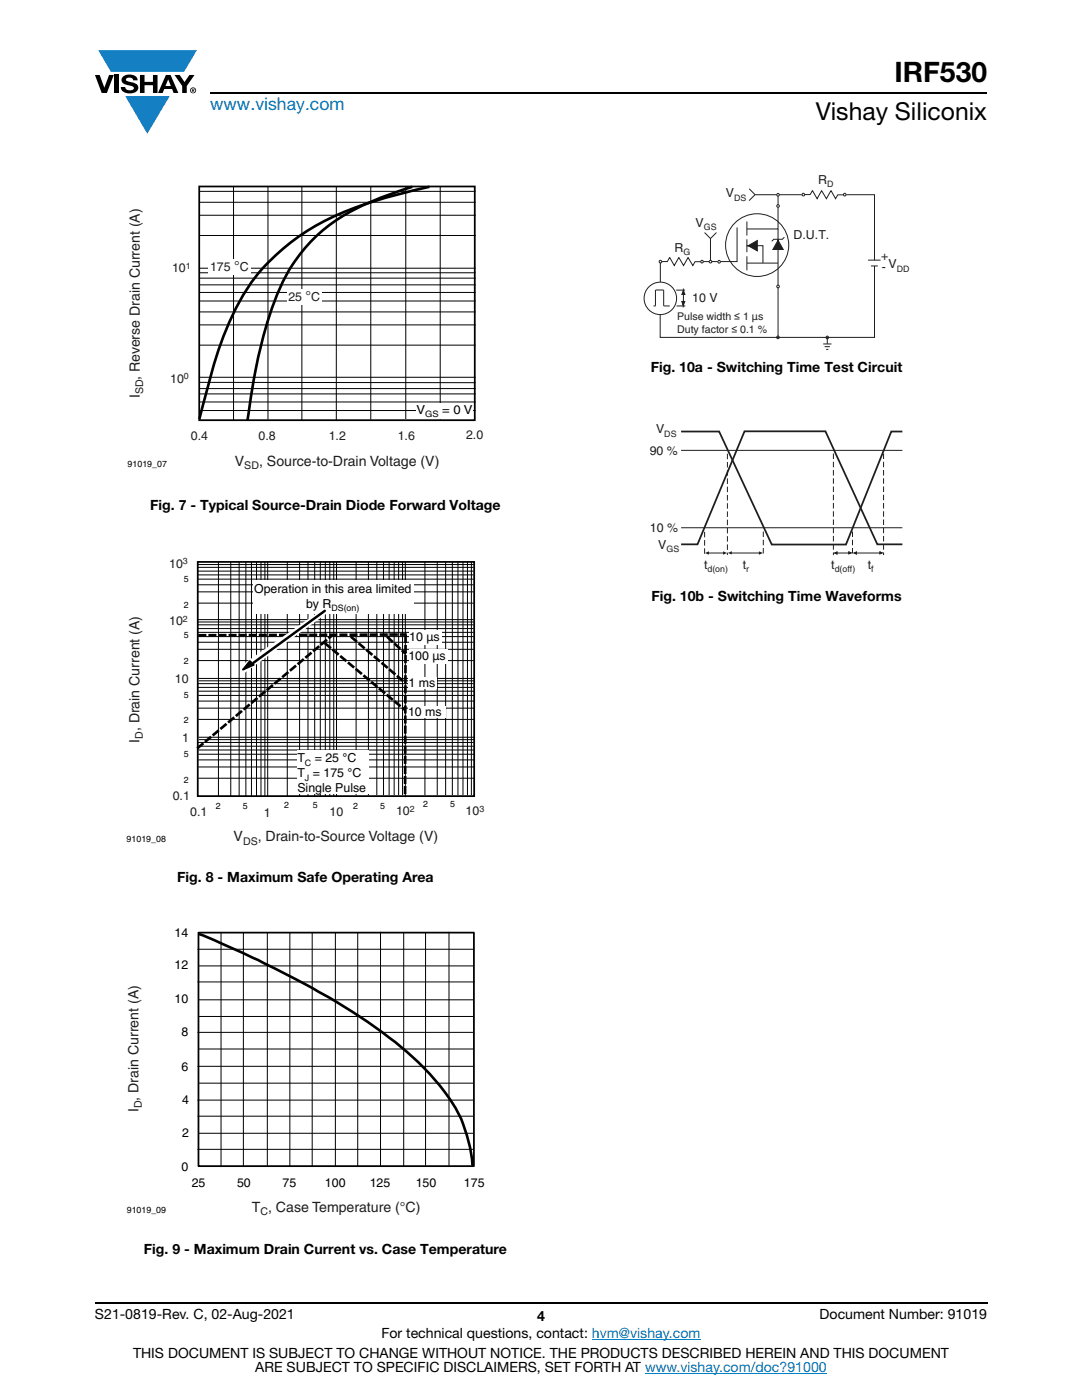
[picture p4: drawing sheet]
<svg xmlns="http://www.w3.org/2000/svg" width="216mm" height="279mm" viewBox="0 0 216 279" stroke-linecap="round" stroke-linejoin="round" font-family="sans-serif">
<g fill="#147fc3">
<path d="M19.6 10h19.7l-2.6 4.3h-1.1h-13.5z"/>
<path d="M25 19.2h8.9l-4.5 7.5z"/>
</g>
<g fill="#000">
<path d="M18.9 15h1l.9 2.5 1-2.5h.9l-1.4 3.6h-1zM22.9 15h.9v3.6h-.9zM24.6 15.3a2.1 2.1 0 0 1 2.8 .3l.1 .4h-.9a.79 .79 0 0 0-.7-.5 .79 .79 0 0 0-.8 .4l.3 .3 1 .2a1.08 1.08 0 0 1 1.2 1 1.08 1.08 0 0 1-1.1 1.2 1.73 1.73 0 0 1-2.4-1.2h.9a.96 .96 0 0 0 .8 .6 .96 .96 0 0 0 .9-.4 1.31 1.31 0 0 0-1.2-.6 1.03 1.03 0 0 1-1.1-.6 1.03 1.03 0 0 1 .2-1.1zM27.9 15h.9v1.3h1.7v-1.3h.9v3.6h-.9v-1.6h-1.7v1.6h-.9zM34.8 15h1.1l.9 1.4 1-1.4h1l-1.5 2.2v1.4h-.9v-1.4z"/>
<path d="M33.6 15.9l.5 1.3h-1.1zM33.1 15l-1.6 3.6h1l.3-.8h1.5l.3 .8h1l-1.6-3.6z"/>
<path d="M38.4 17.8h.2v.2h-.2zM38.3 17.7v.7h.1v-.3l.4 .3-.2-.3 .2-.2-.1-.2z"/>
<path d="M38.1 18a.46 .46 0 0 1 .9 0 .46 .46 0 0 1-.9 0zM37.9 18a.6 .6 0 0 0 1.2 0 .6 .6 0 0 0-1.2 0z"/>
</g>
<path d="M42 18.6h155M18.9 260h178.1" fill="none" stroke="#000" stroke-width=".36"/>
<path d="M118.1 267.3h21.7M128.7 274h36.3" fill="none" stroke="#007ec4" stroke-width=".2"/>
<path d="M39.8 37.2h54.9v46.7h-54.9z" fill="none" stroke="#000" stroke-width=".35"/>
<g fill="none" stroke="#000" stroke-width=".2">
<path d="M39.9 38.2h55M46.6 37.2v46.7M53.5 37.2v46.5M60.2 37.2v46.7M67.1 37.2v46.6M74 37.2v46.5M81 37.2v46.4M87.8 37.1v46.7M39.7 53.5h55.2M39.8 47h55.1M39.8 56.9h55.1M39.8 43h55.1"/>
<path d="M39.8 54.4h55.1M39.9 55.5h55M39.9 58.4h55M39.9 40.4h55M39.7 64.8h55.2M39.7 75.3h55.2M39.7 78.6h55.2M39.8 76.3l55.1 .1M39.8 77.6h55.1M39.9 60.1h55M39.9 62.3h55M39.9 68.9h55"/>
<path d="M39.8 80.2h55.1M39.8 81.9h55.1"/>
</g>
<path d="M82.3 37.3a51.3 51.3 0 0 0-17.7 8.6 33.8 33.8 0 0 0-10.5 16.2 122 122 0 0 0-4.7 21.9M85.7 37.3a83.4 83.4 0 0 0-22.3 7.5 39.2 39.2 0 0 0-18 20.4 141.4 141.4 0 0 0-5.3 17.3l-.3 1.1" fill="none" stroke="#000" stroke-width=".53"/>
<g fill="#fff">
<path d="M57.2 57.7h6.9v3.1h-6.9z"/>
<path d="M41.6 51.9h8.5v3h-8.5z"/>
<path d="M83.1 80.4h11.3v3.1h-11.3z"/>
</g>
<g fill="none" stroke="#000" stroke-width=".2">
<path d="M39.5 112.7h55M39.5 113.2h55M39.5 114h55M39.5 114.7h55M39.5 115.6h55M39.5 116.7h55M39.5 118.1h55M43.6 112.1v46.9M46 112.1v46.9M47.7 112.1v46.9M49.1 112.1v46.9M50.2 112.1v46.9"/>
<path d="M51.2 112.1v46.9M52.1 112.1v46.9M52.9 112.1v46.9M53.4 112.1v46.9M57.3 112.1v46.9M59.8 112.1v46.9M61.5 112.1v46.9M62.8 112.1v46.9M63.9 112.1v46.9M64.9 112.1v46.9M65.8 112.1v46.9M66.6 112.1v46.9"/>
<path d="M67.1 112.1v46.9M71.1 112.1v46.6M73.5 112.1v46.6M75.2 112.1v46.6M76.5 112.1v46.6M77.6 112.1v46.6M78.6 112.1v46.6M79.5 112.1v46.6M80.3 112.1v46.6M80.9 112v47.1M84.8 112.1v46.6M87.2 112.1v46.6"/>
<path d="M88.9 112.1v46.6M90.3 112.1v46.6M91.4 112.1v46.6M92.4 112.1v46.6M93.3 112.1v46.6M94.1 112.1v46.6M39.5 137.2h55M39.5 136.4h55M39.5 124.1h55M39.5 124.7h55M39.5 125.4h55M39.5 126.2h55"/>
<path d="M39.5 127h55M39.5 128.2h55M39.5 129.6h55M39.5 131.8h55M39.5 123.7h55M39.5 120.4h55M39.6 137.9h55M39.6 138.8h55M39.6 139.9h55M39.6 135.4h55M39.7 135.9h55M39.5 148.9h55"/>
<path d="M39.5 148.2h55M39.6 141.3h55M39.6 143.6h55M39.6 149.7h55M39.6 150.5h55M39.6 151.7h55M39.6 153.1h55M39.6 155.3h55M39.6 147.1h55M39.7 147.6h55"/>
</g>
<path d="M39.5 112.1h55.1v46.8h-55.1z" fill="none" stroke="#000" stroke-width=".35"/>
<path d="M39.6 126.8l41.6-.2M64.8 128.3l15.9 13.3M70 127.1l10.7 9.1M77.2 127.1l3.8 3.4M80.9 126.7l-.1 31.9M39.3 149.4l27-22.6" fill="none" stroke="#000" stroke-width=".53" stroke-dasharray="1.6 .4" stroke-linecap="butt"/>
<g fill="#fff">
<path d="M81.7 125.7h6.4v2.9h-6.4z"/>
<path d="M81.6 129.5h7.6v2.9h-7.6z"/>
<path d="M81.5 135.1h5.8v2.3h-5.8z"/>
<path d="M81.4 140.9h7.4v2.3h-7.4z"/>
<path d="M50.5 115.9h32v6.7h-32z"/>
</g>
<path d="M48.7 132.4l15.8-10.9 1 .7-17.1 12.3z" fill="#fff"/>
<path d="M49.9 131.9l.7 .8-2.1 .9z" fill="#000"/>
<path d="M49.9 131.9l.7 .8-2.1 .9z" fill="none" stroke="#000" stroke-width=".36"/>
<path d="M64.8 121.9l-14.2 10.4" fill="none" stroke="#000" stroke-width=".49"/>
<path d="M59.3 149.6h14.2v8.8h-14.2z" fill="#fff"/>
<g fill="none" stroke="#000" stroke-width=".2">
<path d="M39.5 189.4h55.1M39.5 196h55.1M39.6 192.8h54.8M39.6 199.5h54.9M44.1 186.2v46.5M48.6 186.2v46.5M53.3 186.2v46.4M57.8 186.2v46.5M62.3 186.2v46.5M66.9 186.2v46.5M71.4 186.2v46.5M75.9 186v46.6"/>
<path d="M80.6 186.2v46.5M84.9 186.2v46.4M89.6 186v46.6M39.5 219.6h54.8M39.5 212.8h54.8M39.5 206h54.8M39.6 202.9h54.9M39.8 216.2h54.7M39.8 209.4h54.7M39.5 222.8h54.8M39.5 229.4h54.8M39.6 226.2h54.7"/>
</g>
<path d="M39.6 186.1h55v46.6h-55z" fill="none" stroke="#000" stroke-width=".35"/>
<path d="M39.9 186.5a201.2 201.2 0 0 1 32.9 17.1 62.7 62.7 0 0 1 17 15.8 28 28 0 0 1 4.5 13.1" fill="none" stroke="#000" stroke-width=".53"/>
<g fill="none" stroke="#211e1e" stroke-width=".2">
<path d="M132.1 52.2h1.1l.4-.8 .9 1.6 1-1.6 .9 1.6 .9-1.6 .9 1.6 .5-.8h1.1M147.1 45.4v6.8h-3.2M149 52.5h6.2M149 49h3.2v3.5M149 44.2v2.8M149 47.8v2.5M149 51.1v2.8M155.2 41.4v4.3h-6.2"/>
<circle cx="155.2" cy="38.9" r=".26"/>
<circle cx="131.8" cy="52.2" r=".26"/>
<circle cx="140.1" cy="52.2" r=".26"/>
<circle cx="141.8" cy="52.2" r=".26"/>
<circle cx="143.5" cy="52.2" r=".26"/>
<circle cx="151.1" cy="48.9" r="6.3"/>
</g>
<path d="M149.3 49l1.8-1v1z" fill="#211e1e"/>
<path d="M149.3 49l1.8-1v1z" fill="none" stroke="#211e1e" stroke-width=".2"/>
<path d="M149.3 49h1.8v1.1z" fill="#211e1e"/>
<path d="M149.3 49h1.8v1.1z" fill="none" stroke="#211e1e" stroke-width=".2"/>
<path d="M155.3 48l1 1.8h-1z" fill="#211e1e"/>
<path d="M155.3 48l1 1.8h-1z" fill="none" stroke="#211e1e" stroke-width=".2"/>
<path d="M155.3 48v1.8h-1.1z" fill="#211e1e"/>
<g fill="none" stroke="#211e1e" stroke-width=".2">
<path d="M155.3 39.1v1.7M155.5 38.9h4.5M160.6 38.8h1.1l.4-.7 .9 1.6 .9-1.6 1 1.6 .9-1.6 .9 1.6 .5-.8h1M168.9 38.9h5.6v13M132.4 57.9h-1.6v3.2h-.4M132.4 57.9v3.2h1.2M136.4 58.4v2.2M155.3 48v1.8h-1.1zM155.3 57.4v9.9M156.5 47.3l-.4 .5h-1.7l-.4 .4M173.2 51.9h2.5M173.8 53.1h1.4"/>
<path d="M174.5 53.1v14.2h-42.8v-4.5M164.3 68.6h1.6M164.5 69.2h1.1M164.9 69.7h.4M165.1 67.4v1.2"/>
<circle cx="160.3" cy="38.8" r=".26"/>
<circle cx="168.5" cy="38.8" r=".26"/>
<circle cx="131.8" cy="59.5" r="3.2"/>
<circle cx="155.3" cy="57.2" r=".26"/>
<circle cx="155.3" cy="41.1" r=".26"/>
</g>
<path d="M136.4 58v.8h-.3z" fill="#211e1e"/>
<path d="M136.4 58v.8h-.3z" fill="none" stroke="#211e1e" stroke-width=".2"/>
<path d="M136.4 58l.3 .8h-.3z" fill="#211e1e"/>
<path d="M136.4 58l.3 .8h-.3z" fill="none" stroke="#211e1e" stroke-width=".2"/>
<path d="M136 60.2h.3v.8z" fill="#211e1e"/>
<path d="M136 60.2h.3v.8z" fill="none" stroke="#211e1e" stroke-width=".2"/>
<path d="M136.3 60.2h.4l-.4 .8z" fill="#211e1e"/>
<g fill="none" stroke="#211e1e" stroke-width=".2">
<path d="M149.5 37.7l1.2 1.2M155 38.9h-4.4l-1.1 1.1M131.8 52.5v3.8M134.9 57.9h1.8M140.3 52.2h1.2M140.6 46.4l1.2 1.2v4.3M142 52.2h1.2M143 46.4l-1.2 1.2M155.2 45.7v11.2M135 61.1h1.7M136.3 60.2h.4l-.4 .8z"/>
<circle cx="155.2" cy="67.3" r=".26"/>
<circle cx="165.1" cy="67.4" r=".26"/>
</g>
<path d="M135.9 86.1h7.6l10.5 22.6h14.8l9-22.6h2.3M135.9 108.6h3.3l9.4-22.5h16.1l10.4 22.5h5" fill="none" stroke="#201d1e" stroke-width=".35"/>
<path d="M135.9 89.9h44.2M135.9 105.3h44.2" fill="none" stroke="#201d1e" stroke-width=".2"/>
<path d="M140.6 106.1v4.6" fill="none" stroke="#201d1e" stroke-width=".2" stroke-dasharray="1.1 .5" stroke-linecap="butt"/>
<g fill="#201d1e">
<path d="M170.2 110.4h.8v.3z"/>
<path d="M170.2 110.4l.8-.4v.4z"/>
<path d="M166.3 110.4h.8v.3z"/>
<path d="M166.3 110.4l.8-.4v.4z"/>
<path d="M169.3 110.3h.8l-.8 .4z"/>
<path d="M169.3 110l.8 .3h-.8z"/>
<path d="M175.5 110.3h.8l-.8 .4z"/>
<path d="M175.5 110l.8 .3h-.8z"/>
</g>
<path d="M145.1 90.6v20.2M166.3 90.5v20.3M176.3 90.5v20.3M152.3 106.1v4.6M170.1 106.1v4.6" fill="none" stroke="#201d1e" stroke-width=".2" stroke-dasharray="1.1 .5" stroke-linecap="butt"/>
<path d="M141.1 110.4h3.2M145.6 110.4h6.2M166.8 110.4h2.9M171 110.4h4.9" fill="none" stroke="#201d1e" stroke-width=".2"/>
<g fill="#201d1e">
<path d="M170.2 110.4h.8v.3z"/>
<path d="M170.2 110.4l.8-.4v.4z"/>
<path d="M166.3 110.4h.8v.3z"/>
<path d="M166.3 110.4l.8-.4v.4z"/>
<path d="M169.3 110.3h.8l-.8 .4z"/>
<path d="M169.3 110l.8 .3h-.8z"/>
<path d="M175.5 110.3h.8l-.8 .4z"/>
<path d="M175.5 110l.8 .3h-.8z"/>
<path d="M145.2 110.3h.8v.4z"/>
<path d="M145.2 110.3l.8-.3v.3z"/>
<path d="M140.7 110.4h.8v.3z"/>
<path d="M140.7 110.4l.8-.4v.4z"/>
<path d="M144.3 110.4h.8l-.8 .3z"/>
<path d="M144.3 110l.8 .4h-.8z"/>
<path d="M151.4 110.4h.8l-.8 .3z"/>
<path d="M151.4 110l.8 .4h-.8z"/>
</g>
<text font-size="5.6" x="178.5" y="16.4">IRF530</text>
<text font-size="4.9" x="162.8" y="24">Vishay Siliconix</text>
<text font-size="3.5" fill="#007ec4" x="42" y="21.9">www.vishay.com</text>
<g font-size="2.8" fill="#211e1e">
<text x="46.7" y="54.1">°</text>
<text x="61" y="60">°</text>
<text x="27.9" y="75.8" transform="rotate(-90 27.9 75.8)">, Reverse Drain Current (A)</text>
<text x="27.9" y="79.5" transform="rotate(-90 27.9 79.5)">I</text>
<text x="46.9" y="93">V</text>
<text x="51.7" y="93">, Source-to-Drain Voltage (V)</text>
<text x="27.8" y="148.3" transform="rotate(-90 27.8 148.3)">I , Drain Current (A)</text>
<text x="46.6" y="167.9">V</text>
<text x="51.4" y="167.9">, Drain-to-Source Voltage (V)</text>
<text x="27.6" y="222" transform="rotate(-90 27.6 222)">I , Drain Current (A)</text>
<text x="50.2" y="241.9">T , Case Temperature (°C)</text>
</g>
<g font-size="2.8">
<text x="129.9" y="74.2">Fig. 10a - Switching Time Test Circuit</text>
<text x="30" y="101.8">Fig. 7 - Typical Source-Drain Diode Forward Voltage</text>
<text x="130" y="120">Fig. 10b - Switching Time Waveforms</text>
<text x="35.3" y="176">Fig. 8 - Maximum Safe Operating Area</text>
<text x="28.7" y="250.2">Fig. 9 - Maximum Drain Current vs. Case Temperature</text>
<text x="18.9" y="263.3">S21-0819-Rev. C, 02-Aug-2021</text>
<text x="107.2" y="263.6">4</text>
<text x="163.6" y="263.3">Document Number: 91019</text>
<text x="76.1" y="267.1">For technical questions, contact: hvm@vishay.com</text>
<text x="26.5" y="271">THIS DOCUMENT IS SUBJECT TO CHANGE WITHOUT NOTICE. THE PRODUCTS DESCRIBED HEREIN AND THIS DOCUMENT</text>
<text x="50.9" y="273.8">ARE SUBJECT TO SPECIFIC DISCLAIMERS, SET FORTH AT www.vishay.com/doc?91000</text>
</g>
<g font-size="2.5" fill="#211e1e">
<text x="144.8" y="39.3">V</text>
<text x="163.3" y="36.7">R</text>
<text x="138.8" y="45.3">V</text>
<text x="158.4" y="47.6">D.U.T.</text>
<text x="134.6" y="50.2">R</text>
<text x="175.8" y="51.9">+</text>
<text x="34.3" y="54.3">10</text>
<text x="41.9" y="54.1">175</text>
<text x="47.8" y="54.1">C</text>
<text x="175.9" y="54.1">- V</text>
<text x="57.6" y="60">25</text>
<text x="62.1" y="60">C</text>
<text x="138.1" y="60.2">10 V</text>
<text x="34" y="76.4">10</text>
<text x="38.1" y="87.8">0.4</text>
<text x="51.6" y="87.8">0.8</text>
<text x="65.6" y="87.8">1.2</text>
<text x="79.4" y="87.8">1.6</text>
<text x="93" y="87.7">2.0</text>
<text x="33.7" y="113.3">10</text>
<text x="33.8" y="124.8">10</text>
<text x="34.9" y="136.3">10</text>
<text x="36.4" y="148.1">1</text>
<text x="34.5" y="159.6">0.1</text>
<text x="37.9" y="162.8">0.1</text>
<text x="52.6" y="163">1</text>
<text x="65.7" y="162.8">10</text>
<text x="79" y="162.7">10</text>
<text x="92.9" y="162.7">10</text>
</g>
<g font-size="2.5" fill="#050504">
<text x="83.1" y="82.5">V</text>
<text x="88.2" y="82.5">= 0 V</text>
<text x="85.1" y="127.9">µs</text>
<text x="84.9" y="142.8">ms</text>
<text x="59.3" y="155.1">T</text>
<text x="59.3" y="152.2">T</text>
<text x="62.4" y="155.1">= 175 °C</text>
<text x="62.8" y="152.2">= 25</text>
<text x="68.4" y="152.2">°C</text>
<text x="59.3" y="158.1">Single Pulse</text>
</g>
<g font-size="2.5" fill="#201d1e">
<text x="130.9" y="86.4">V</text>
<text x="129.6" y="90.7">90 %</text>
<text x="129.7" y="106.2">10 %</text>
<text x="131.4" y="109.5">V</text>
<text x="140.5" y="113.5">t</text>
<text x="148.2" y="113.5">t</text>
<text x="165.9" y="113.5">t</text>
<text x="173.1" y="113.5">t</text>
</g>
<g font-size="2.5">
<text x="50.7" y="118.3">Operation in this area limited</text>
<text x="61.1" y="121.3">by R</text>
<text x="81.5" y="131.6">100 µs</text>
<text x="81.7" y="127.9">10</text>
<text x="81.5" y="137">1 ms</text>
<text x="81.4" y="142.8">10</text>
<text x="34.8" y="187">14</text>
<text x="34.8" y="193.4">12</text>
<text x="34.8" y="200.1">10</text>
<text x="36.2" y="206.7">8</text>
<text x="36.2" y="213.8">6</text>
<text x="36.3" y="220.3">4</text>
<text x="36.3" y="227">2</text>
<text x="36.2" y="233.7">0</text>
<text x="38.3" y="237">25</text>
<text x="47.3" y="237">50</text>
<text x="56.4" y="237">75</text>
<text x="64.8" y="237">100</text>
<text x="73.8" y="237">125</text>
<text x="82.9" y="237">150</text>
<text x="92.6" y="236.8">175</text>
</g>
<g font-size="2.1" fill="#211e1e">
<text x="135.1" y="63.9">Pulse width ≤ 1 µs</text>
<text x="135.1" y="66.4">Duty factor ≤ 0.1 %</text>
<text x="28.6" y="78.7" transform="rotate(-90 28.6 78.7)">SD</text>
<text x="48.8" y="93.7">SD</text>
<text x="28.5" y="147.5" transform="rotate(-90 28.5 147.5)">D</text>
<text x="48.5" y="168.6">DS</text>
<text x="28.3" y="221.2" transform="rotate(-90 28.3 221.2)">D</text>
<text x="52" y="242.6">C</text>
</g>
<g font-size="1.8" fill="#211e1e">
<text x="146.5" y="40">DS</text>
<text x="165.1" y="37.4">D</text>
<text x="140.4" y="46">GS</text>
<text x="37.1" y="53.6">1</text>
<text x="136.4" y="50.9">G</text>
<text x="178.9" y="54.2">DD</text>
<text x="36.7" y="75.7">0</text>
<text x="36.5" y="112.6">3</text>
<text x="36.5" y="124.1">2</text>
<text x="81.8" y="162">2</text>
<text x="95.6" y="162">3</text>
</g>
<g font-size="1.8" fill="#050504">
<text x="84.9" y="83.3">GS</text>
<text x="60.9" y="152.9">C</text>
<text x="60.9" y="155.8">J</text>
</g>
<g font-size="1.8" fill="#201d1e">
<text x="132.6" y="87.1">DS</text>
<text x="133" y="110.2">GS</text>
<text x="141.2" y="114.2">d(on)</text>
<text x="148.9" y="114.2">r</text>
<text x="166.6" y="114.2">d(off)</text>
<text x="173.8" y="114.2">f</text>
</g>
<g font-size="1.8">
<text x="25.5" y="93.2">91019_07</text>
<text x="36.7" y="116.1">5</text>
<text x="36.7" y="121.3">2</text>
<text x="66.1" y="122">DS(on)</text>
<text x="36.7" y="127.4">5</text>
<text x="36.7" y="132.6">2</text>
<text x="36.7" y="139.4">5</text>
<text x="36.7" y="144.2">2</text>
<text x="36.7" y="151">5</text>
<text x="36.7" y="156.2">2</text>
<text x="43" y="161.4">2</text>
<text x="48.5" y="161.4">5</text>
<text x="56.7" y="161.2">2</text>
<text x="62.4" y="161.2">5</text>
<text x="70.4" y="161.4">2</text>
<text x="75.9" y="161.4">5</text>
<text x="84.4" y="161.1">2</text>
<text x="89.8" y="161.1">5</text>
<text x="25.3" y="168.1">91019_08</text>
<text x="25.3" y="242">91019_09</text>
</g>
</svg>
